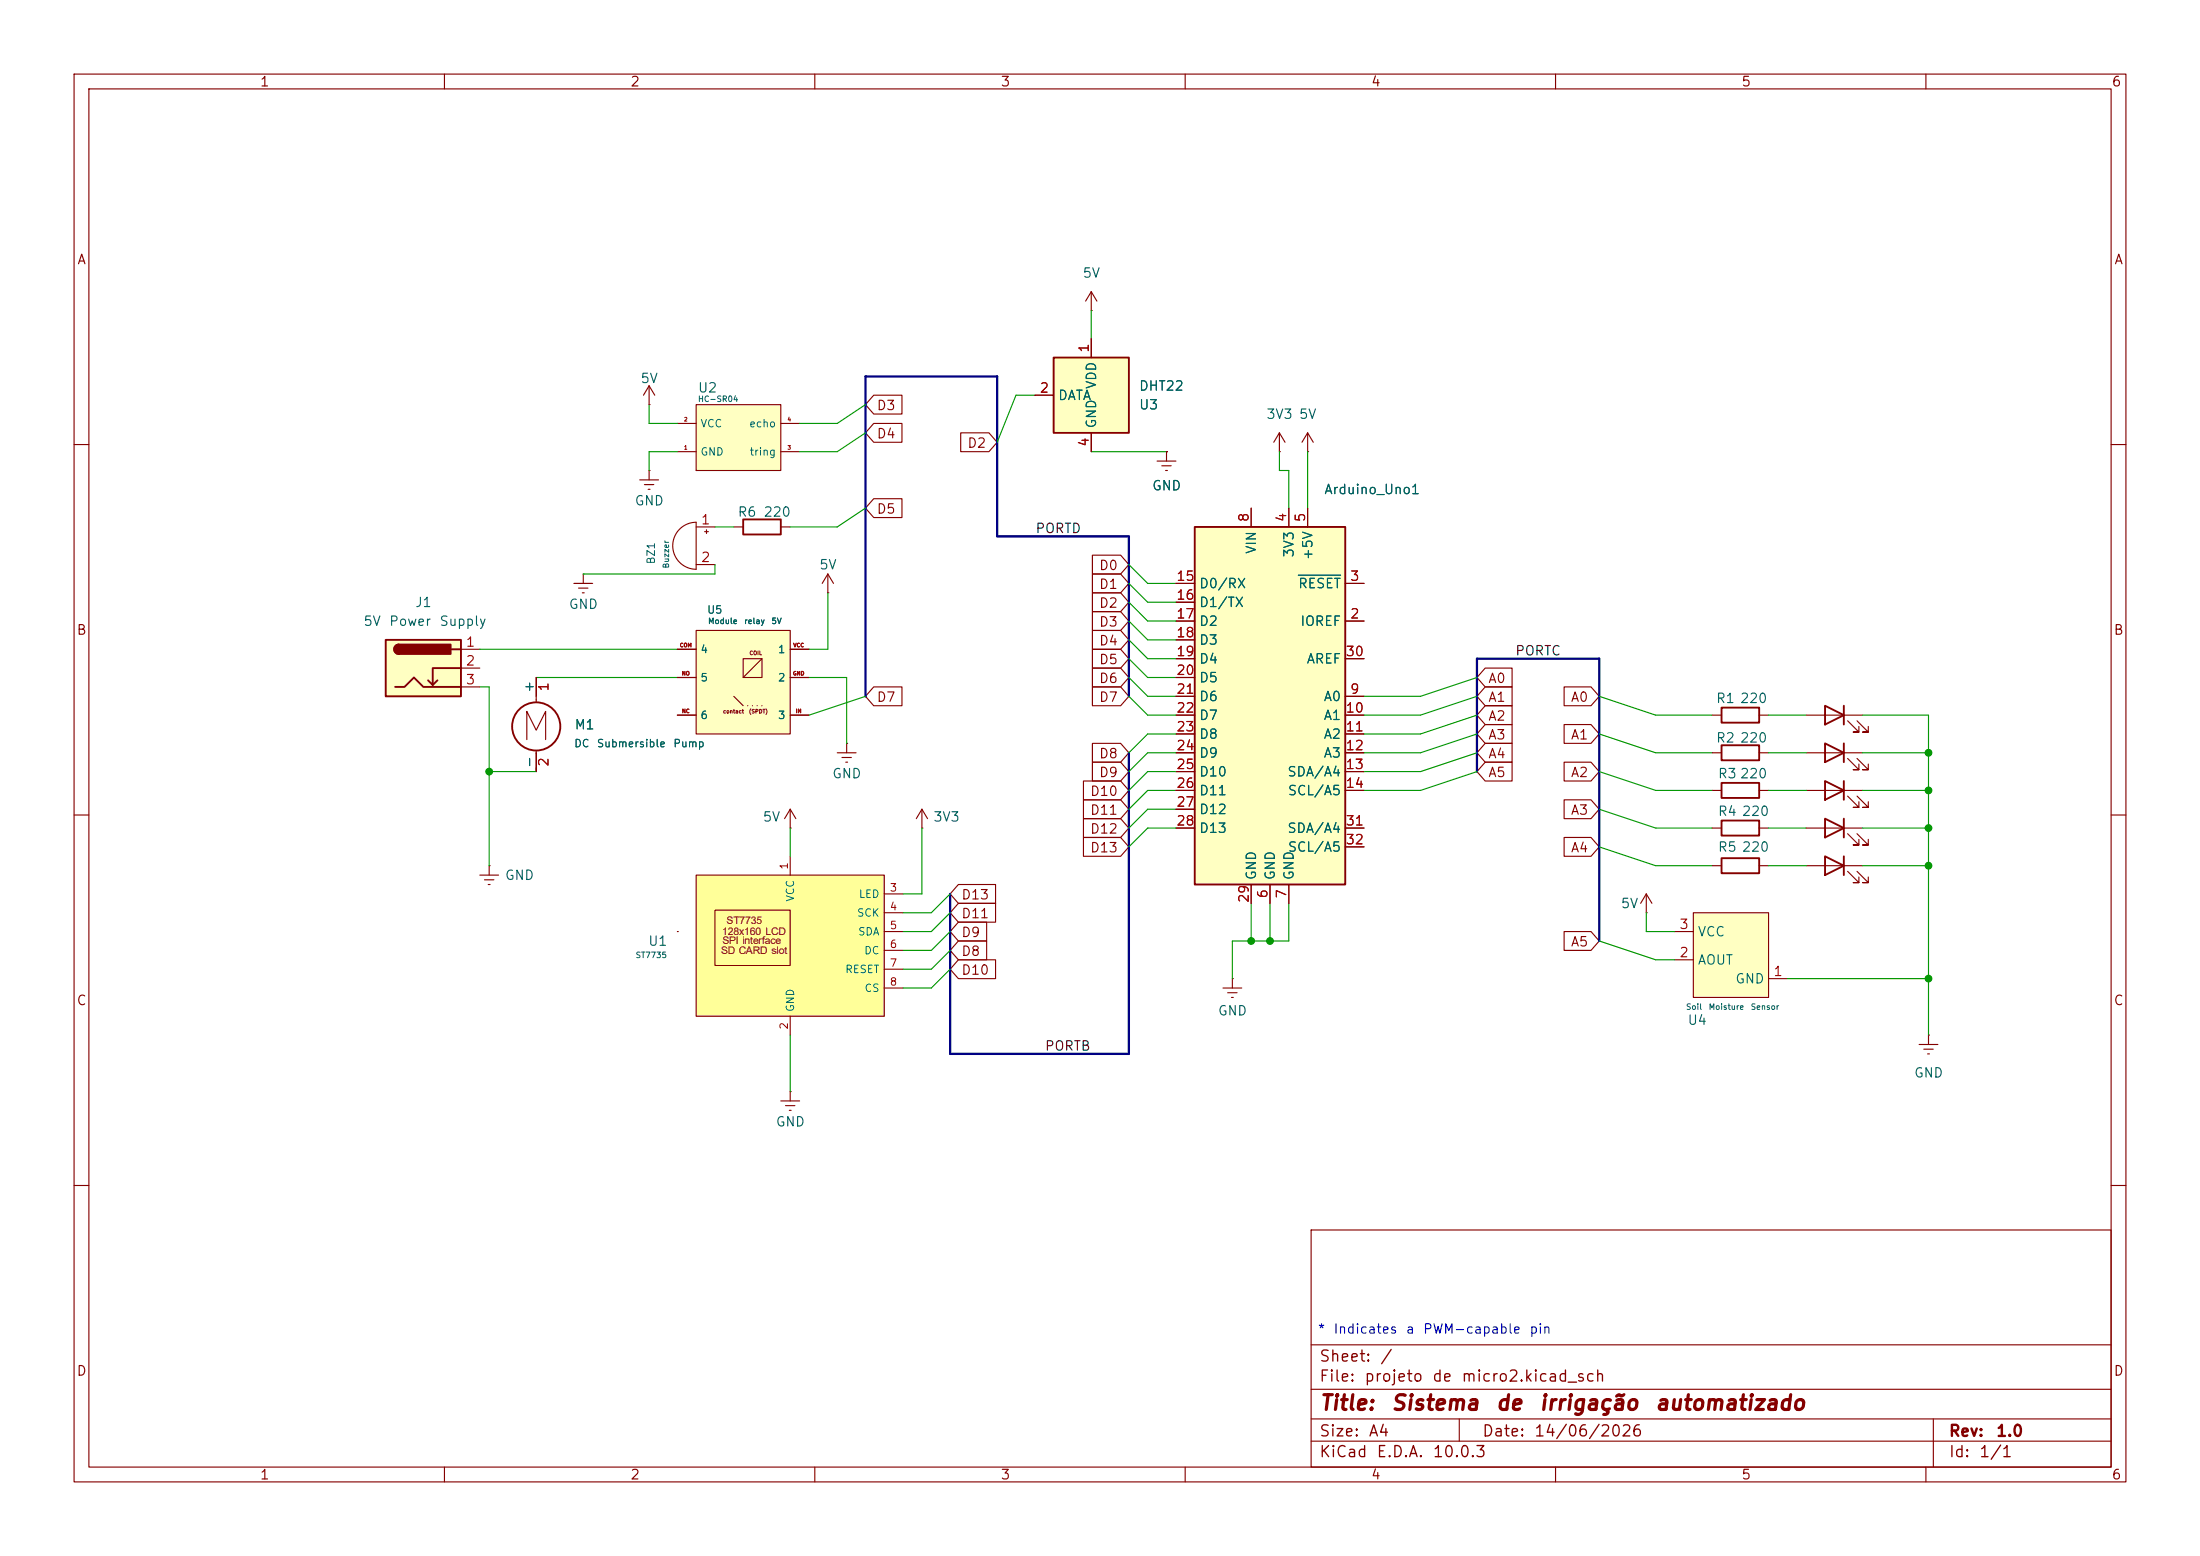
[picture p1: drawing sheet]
<svg xmlns="http://www.w3.org/2000/svg" width="297mm" height="210mm" viewBox="0 0 297 210" stroke-linecap="round" stroke-linejoin="round" font-family="sans-serif">
<g fill="none" stroke="#840000" stroke-width=".15">
<path d="M10 10h277v190h-277zM12 12h273v186h-273zM60 10v2M110 10v2M160 10v2M210 10v2M260 10v2M10 60h2M285 60h2M10 110h2M106.7 111.8h.1M106.7 109.2l-.8 1.3"/>
<path d="M106.7 109.2l.7 1.3M106.7 109.2v2.6M113 101.6h2.6M113.7 102.2h1.2M114.2 102.9h.2M114.3 100.3h.1M114.3 100.3v1.3M285 110h2M10 160h2M177 166h108v32h-108zM285 160h2M60 198v2"/>
<path d="M110 198v2M160 198v2M177 194.5h108M177 191.5h108M177 187.5h108M177 181.5h108M197 191.5v3M210 198v2M260 198v2M261 191.5v6.5"/>
</g>
<path d="M94 85.1h12.7v14h-12.7z" fill="#ffffc2"/>
<g fill="none" stroke="#840000" stroke-width=".15">
<path d="M77.5 78.7h2.5M78.1 79.4h1.3M78.7 77.5h.1M78.7 77.5v1.2M86.4 64.8h2.5M87 65.4h1.3M87.5 66h.3M87.6 63.5h.1M87.6 63.5v1.3M91.7 71.4a3.2 3.2 0 0 1 2.3-.9v6.3a3.2 3.2 0 0 1-2.9-1.9 3.2 3.2 0 0 1 .6-3.5zM94 71.1h2.5M94 76.2h2.5"/>
<path d="M95.1 71.8h.5M95.4 71.5v.5M99.1 71.1h1.2M105.4 71.1h1.3M78.6 80h.3M91.4 87.6h2.6M91.4 91.4h2.6M91.4 96.5h2.6M94 85.1h12.7v14h-12.7zM99.1 94l1.2 1.3M100.3 88.9h2.6v2.5h-2.6zM102.9 88.9l-2.6 2.5"/>
<path d="M106.7 87.6h2.5M106.7 91.4h2.5M106.7 96.5h2.5M231.1 111.8h1.3M237.5 111.8h1.3"/>
</g>
<path d="M102.9 95.3h-2.6" fill="none" stroke="#840000" stroke-width=".15" stroke-dasharray="0 .6"/>
<path d="M100.3 70.1h5.1v2h-5.1zM232.4 110.7h5.1v2.1h-5.1z" fill="none" stroke="#840000" stroke-width=".25"/>
<path d="M228.6 123.2h10.2v11.4h-10.2z" fill="#ffffc2"/>
<g fill="none" stroke="#840000" stroke-width=".15">
<path d="M243.8 111.8h7.7M243.8 106.7h7.7M249.4 112.5l1.6 1.5h-.8h.8v-.7M249.4 107.4l1.6 1.6h-.8h.8v-.8M250.7 112.5l1.5 1.5h-.7h.7v-.7M250.7 107.4l1.5 1.6h-.7h.7v-.8M226.1 129.5h2.5M226.1 125.7h2.5M228.6 123.2h10.2v11.4h-10.2zM238.8 132.1h2.5M105.4 148.6h2.5M106 149.2h1.3"/>
<path d="M106.6 149.9h.2M106.7 147.3h.1M106.7 147.3v1.3"/>
</g>
<path d="M246.4 110.5l2.5 1.3-2.5 1.2zM246.4 105.4l2.5 1.3-2.5 1.3zM248.9 105.4v2.6M248.9 110.5v2.5" fill="none" stroke="#840000" stroke-width=".25"/>
<path d="M161.3 71.1h20.3v48.3h-20.3z" fill="#ffffc2"/>
<path d="M161.3 71.1h20.3v48.3h-20.3zM246.4 100.3l2.5 1.3-2.5 1.3zM248.9 100.3v2.6" fill="none" stroke="#840000" stroke-width=".25"/>
<g fill="none" stroke="#840000" stroke-width=".15">
<path d="M158.7 78.7h2.6M168.9 68.6v2.5M174 68.6v2.5M176.5 68.6v2.5M181.6 78.7h2.5M158.7 83.8h2.6M158.7 94h2.6M158.7 96.5h2.6M158.7 99.1h2.6M158.7 81.3h2.6M158.7 86.4h2.6M158.7 88.9h2.6"/>
<path d="M158.7 91.4h2.6M181.6 83.8h2.5M181.6 94h2.5M181.6 96.5h2.5M181.6 99.1h2.5M181.6 88.9h2.5M158.7 101.6h2.6M158.7 104.1h2.6M158.7 106.7h2.6M158.7 109.2h2.6M158.7 111.8h2.6M168.9 119.4v2.5"/>
<path d="M171.4 119.4v2.5M174 119.4v2.5M181.6 101.6h2.5M181.6 104.1h2.5M181.6 106.7h2.5M181.6 111.8h2.5M181.6 114.3h2.5M243.8 101.6h7.7M249.4 102.4l1.6 1.5h-.8h.8v-.8M250.7 102.4l1.5 1.5h-.7h.7v-.8M222.2 123.2h.1M222.2 120.7l-.7 1.2"/>
<path d="M222.2 120.7l.8 1.2M222.2 120.7v2.5"/>
</g>
<path d="M175.3 77.6h5.7" fill="none" stroke="#006464" stroke-width=".15"/>
<path d="M94 54.6h11.4v8.9h-11.4z" fill="#ffffc2"/>
<g fill="none" stroke="#840000" stroke-width=".15">
<path d="M87.6 54.6h.1M87.6 52.1l-.7 1.2M87.6 52.1l.8 1.2M87.6 52.1v2.5M91.4 57.2h2.6M94 54.6h11.4v8.9h-11.4zM105.4 57.2h2.5M91.4 61h2.6M94 63.5h.1M105.4 61h2.5M71.1 99.8v-3.8l1.3 2.6 1.3-2.6v3.8M72.4 91.4v3.4"/>
<path d="M243.8 96.5h7.7M249.4 97.3l1.6 1.5h-.8h.8v-.8M250.7 97.3l1.5 1.5h-.7h.7v-.8M72.4 101.3v2.8"/>
</g>
<g fill="none" stroke="#840000" stroke-width=".25">
<path d="M246.4 95.3l2.5 1.2-2.5 1.3zM248.9 95.3v2.5"/>
<circle cx="72.4" cy="98" r="3.3"/>
</g>
<path d="M52.1 86.4h10.1v7.6h-10.1z" fill="#ffffc2"/>
<path d="M52.1 86.4h10.1v7.6h-10.1zM53.3 92.7h1.3l1.3-1.3 1.2 1.3h5.1M53.8 87a.64 .64 0 0 0-.6 .6 .64 .64 0 0 0 .6 .7M59.1 91.8l-.7 .7M61 87.6h1.2M62.2 90.2h-3.8v2.3l-.6-.7" fill="none" stroke="#840000" stroke-width=".25"/>
<g fill="#840000" stroke="#840000" stroke-width=".25">
<path d="M53.4 87.2l.4-.2v1.3a.63 .63 0 0 1-.5-.4 .63 .63 0 0 1 .1-.7z"/>
<path d="M53.8 87h7v1.3h-7z"/>
</g>
<g fill="none" stroke="#840000" stroke-width=".15">
<path d="M62.2 87.6h2.6M62.2 90.2h2.6M62.2 92.7h2.6M64.8 118.1h2.5M65.4 118.7h1.3M65.9 119.4h.3M66 116.8h.1M66 116.8v1.3M165.1 133.4h2.5M165.7 134h1.3M166.2 134.6h.3M166.4 132.1h.1"/>
<path d="M166.4 132.1v1.3"/>
</g>
<path d="M94 118.1h25.4v19.1h-25.4z" fill="#ff9"/>
<g fill="none" stroke="#840000" stroke-width=".15">
<path d="M172.7 58.4l-.7 1.3M172.7 58.4l.8 1.3M172.7 58.4v2.6M176.5 58.4l-.7 1.3M176.5 58.4l.8 1.3M176.5 58.4v2.6M111.8 77.5l-.8 1.2M111.8 77.5l.7 1.2M111.8 77.5v2.5M172.7 61h.1M176.5 61h.1M111.8 80h.1"/>
<path d="M231.1 96.5h1.3M237.5 96.5h1.3M94 118.1h25.4v19.1h-25.4zM106.7 115.6v2.5M124.5 111.8h.1M124.5 109.2l-.8 1.3M124.5 109.2l.7 1.3M124.5 109.2v2.6M231.1 116.8h1.3M231.1 106.7h1.3M231.1 101.6h1.3M237.5 116.8h1.3"/>
<path d="M237.5 106.7h1.3M237.5 101.6h1.3M243.8 116.8h7.7M249.4 117.6l1.6 1.5h-.8h.8v-.7M250.7 117.6l1.5 1.5h-.7h.7v-.7M91.4 125.7h.1M96.5 122.8h10.2v7.5h-10.2zM106.7 137.2v2.5M119.4 120.7h2.5M119.4 123.2h2.5M119.4 125.7h2.5M119.4 128.3h2.5"/>
<path d="M119.4 130.8h2.5M119.4 133.4h2.5M260.3 139.7h.1M260.3 139.7v1.3M259.1 141h2.5M259.7 141.6h1.3M260.2 142.2h.3"/>
</g>
<path d="M232.4 95.5h5.1v2h-5.1zM232.4 115.8h5.1v2.1h-5.1zM232.4 105.7h5.1v2h-5.1zM232.4 100.6h5.1v2h-5.1zM246.4 115.6l2.5 1.2-2.5 1.3zM248.9 115.6v2.5" fill="none" stroke="#840000" stroke-width=".25"/>
<path d="M142.2 48.3h10.2v10.1h-10.2z" fill="#ffffc2"/>
<path d="M142.2 48.3h10.2v10.1h-10.2z" fill="none" stroke="#840000" stroke-width=".25"/>
<g fill="none" stroke="#840000" stroke-width=".15">
<path d="M147.3 39.4v2.5M147.3 39.4l-.7 1.2M147.3 39.4l.8 1.2M118 53.3h3.8v2.6h-3.8l-1.2-1.3zM118 57.1h3.8v2.6h-3.8l-1.2-1.3zM129.7 58.4h3.8l1.1 1.3-1.1 1.3h-3.8zM139.7 53.3h2.5M147.3 41.9h.1M147.3 45.7v2.6M147.3 58.4v2.6M118 67.3h3.8v2.6h-3.8l-1.2-1.3zM147.5 77.5h3.8l1.1 1.2-1.1 1.3h-3.8z"/>
<path d="M147.5 74.9h3.8l1.1 1.3-1.1 1.3h-3.8zM156.2 62.2h2.5M156.8 62.9h1.3M157.4 63.5h.2M157.5 61h.1M157.5 61v1.2M158.7 78.7h2.6M168.9 68.6v2.5M174 68.6v2.5M176.5 68.6v2.5M181.6 78.7h2.5M72.4 91.4v2.6"/>
<path d="M91.4 87.6h2.6M91.4 91.4h2.6M91.4 96.5h2.6M106.7 87.6h2.5M106.7 91.4h2.5M106.7 96.5h2.5M118 92.7h3.8v2.6h-3.8l-1.2-1.3zM147.5 92.7h3.8l1.1 1.3-1.1 1.3h-3.8zM147.5 80h3.8l1.1 1.3-1.1 1.3h-3.8zM147.5 82.5h3.8l1.1 1.3-1.1 1.3h-3.8zM147.5 87.6h3.8l1.1 1.3-1.1 1.3h-3.8zM147.5 85.1h3.8l1.1 1.3-1.1 1.2h-3.8z"/>
<path d="M147.5 90.2h3.8l1.1 1.2-1.1 1.3h-3.8zM158.7 91.4h2.6M158.7 96.5h2.6M158.7 83.8h2.6M158.7 94h2.6M158.7 99.1h2.6M158.7 81.3h2.6M158.7 86.4h2.6M158.7 88.9h2.6M181.6 96.5h2.5M181.6 83.8h2.5M181.6 94h2.5"/>
<path d="M181.6 99.1h2.5M181.6 88.9h2.5M200.5 90.2h3.6v2.5h-3.6l-1.1-1.3zM200.5 92.7h3.6v2.6h-3.6l-1.1-1.3zM200.5 95.2h3.6v2.6h-3.6l-1.1-1.3zM200.5 97.8h3.6v2.5h-3.6l-1.1-1.2zM211.2 92.7h3.6l1.1 1.3-1.1 1.3h-3.6zM211.2 97.8h3.6l1.1 1.3-1.1 1.2h-3.6zM72.4 101.6v2.5M129.4 119.4h5v2.5h-5l-1.1-1.2zM146.3 105.4h5l1.1 1.3-1.1 1.3h-5zM146.3 107.9h5l1.1 1.3-1.1 1.3h-5z"/>
<path d="M146.3 113h5l1.1 1.3-1.1 1.3h-5zM146.3 110.5h5l1.1 1.3-1.1 1.2h-5zM147.5 102.9h3.8l1.1 1.2-1.1 1.3h-3.8zM147.5 100.3h3.8l1.1 1.3-1.1 1.3h-3.8zM158.7 101.6h2.6M158.7 104.1h2.6M158.7 106.7h2.6M158.7 109.2h2.6M158.7 111.8h2.6M168.9 119.4v2.5M171.4 119.4v2.5M174 119.4v2.5"/>
<path d="M181.6 101.6h2.5M181.6 104.1h2.5M181.6 106.7h2.5M181.6 111.8h2.5M181.6 114.3h2.5M200.5 102.9h3.6v2.5h-3.6l-1.1-1.3zM200.5 100.3h3.6v2.6h-3.6l-1.1-1.3zM211.2 107.9h3.6l1.1 1.3-1.1 1.3h-3.6zM211.2 102.9h3.6l1.1 1.2-1.1 1.3h-3.6zM211.2 113h3.6l1.1 1.3-1.1 1.3h-3.6zM129.4 129.5h5v2.6h-5l-1.1-1.3zM129.4 121.9h5v2.6h-5l-1.1-1.3z"/>
<path d="M129.4 124.5h3.8v2.5h-3.8l-1.1-1.3zM129.4 127h3.8v2.5h-3.8l-1.1-1.2zM211.2 125.7h3.6l1.1 1.3-1.1 1.3h-3.6z"/>
</g>
<path d="M116.8 94v-43.2h17.8v21.6h17.8v21.6M152.4 101.6v40.6h-24.1v-21.5M199.4 104.1v-15.2h16.5v38.1" fill="none" stroke="#000084" stroke-width=".3"/>
<g fill="none" stroke="#009600" stroke-width=".15">
<path d="M87.6 54.6v2.6h3.8M116.8 58.4l-3.8 2.6h-5.1M116.8 54.6l-3.8 2.6h-5.1M139.7 53.3h-2.5l-2.6 6.4M147.3 41.9v3.8M91.4 61h-3.8v2.5M96.5 76.2v1.3h-17.8M96.5 71.1h2.6M116.8 68.6l-3.8 2.5h-6.3M147.3 61h10.2M152.4 78.7l2.5 2.6h3.8M152.4 76.2l2.5 2.5h3.8"/>
<path d="M172.7 61v2.5h1.3v5.1M176.5 61v7.6M64.8 87.6h26.6M64.8 92.7h1.2v24.1M72.4 91.4h19M109.2 91.4h5.1v8.9M111.8 80v7.6h-2.6M116.8 94l-7.6 2.5M152.4 94l2.5 2.5h3.8M152.4 91.4l2.5 2.6h3.8M152.4 88.9l2.5 2.5h3.8M152.4 86.4l2.5 2.5h3.8"/>
<path d="M152.4 83.8l2.5 2.6h3.8M152.4 81.3l2.5 2.5h3.8M158.7 99.1h-3.8l-2.5 2.5M199.4 99.1l-7.6 2.5h-7.7M199.4 94l-7.6 2.5h-7.7M199.4 91.4l-7.6 2.6h-7.7M199.4 96.5l-7.6 2.6h-7.7M215.9 99.1l7.6 2.5h7.6M215.9 94l7.6 2.5h7.6M238.8 96.5h5M251.5 96.5h8.8v43.2M66 104.1h6.4"/>
<path d="M106.7 111.8v3.8M124.5 111.8v8.9h-2.6M158.7 101.6h-3.8l-2.5 2.5M158.7 104.1h-3.8l-2.5 2.6M158.7 106.7h-3.8l-2.5 2.5M158.7 111.8h-3.8l-2.5 2.5M158.7 109.2h-3.8l-2.5 2.6M199.4 101.6l-7.6 2.5h-7.7M199.4 104.1l-7.6 2.6h-7.7M215.9 104.1l7.6 2.6h7.6M215.9 109.2l7.6 2.6h7.6M215.9 114.3l7.6 2.5h7.6"/>
<path d="M238.8 101.6h5M238.8 106.7h5M238.8 111.8h5M238.8 116.8h5M251.5 101.6h8.8M251.5 106.7h8.8M251.5 111.8h8.8M251.5 116.8h8.8M106.7 139.7v7.6M128.3 125.7l-2.6 2.6h-3.8M128.3 120.7l-2.6 2.5h-3.8M128.3 123.2l-2.6 2.5h-3.8"/>
<path d="M128.3 128.3l-2.6 2.5h-3.8M128.3 130.8l-2.6 2.6h-3.8M168.9 121.9v5.1M171.4 121.9v5.1M174 121.9v5.1h-7.6v5.1M215.9 127l7.6 2.5h2.6M222.2 123.2v2.5h3.9M241.3 132.1h19"/>
</g>
<path d="M175.3 77.6h5.7" fill="none" stroke="#006464" stroke-width=".15"/>
<g fill="#009600" stroke="#009600" stroke-width=".14">
<circle cx="171.4" cy="127" r=".46"/>
<circle cx="168.9" cy="127" r=".46"/>
<circle cx="66" cy="104.1" r=".46"/>
<circle cx="260.3" cy="132.1" r=".46"/>
<circle cx="260.3" cy="116.8" r=".46"/>
<circle cx="260.3" cy="111.8" r=".46"/>
<circle cx="260.3" cy="106.7" r=".46"/>
<circle cx="260.3" cy="101.6" r=".46"/>
</g>
<g font-size="2" fill="#840000">
<text x="178" y="190.8">Title:</text>
<text x="187.7" y="190.8">Sistema</text>
<text x="201.8" y="190.8">de</text>
<text x="207.6" y="190.8">irrigação</text>
<text x="223.3" y="190.8">automatizado</text>
</g>
<g font-size="1.5" fill="#840000">
<text x="178" y="184.2">Sheet:</text>
<text x="186.2" y="184.2">/</text>
<text x="178" y="186.9">File:</text>
<text x="184.1" y="186.9">projeto</text>
<text x="193.2" y="186.9">de</text>
<text x="197.2" y="186.9">micro2.kicad_sch</text>
<text x="178" y="197.1">KiCad</text>
<text x="178" y="194.3">Size:</text>
<text x="184.7" y="194.3">A4</text>
<text x="185.7" y="197.1">E.D.A.</text>
<text x="193.3" y="197.1">10.0.3</text>
<text x="200" y="194.3">Date:</text>
<text x="207" y="194.3">14/06/2026</text>
<text x="263" y="194.3">Rev:</text>
<text x="263" y="197.1">Id:</text>
<text x="267.1" y="197.1">1/1</text>
<text x="269.4" y="194.3">1.0</text>
</g>
<g font-size="1.4" fill="#840000">
<text x="98.1" y="124.7">ST7735</text>
<text x="97.4" y="128.7">SD CARD slot</text>
<text x="97.5" y="126.2">128x160 LCD</text>
<text x="97.5" y="127.5">SPI interface</text>
</g>
<g font-size="1.3" fill="#840000">
<text x="35" y="12">1</text>
<text x="85" y="12">2</text>
<text x="135" y="12">3</text>
<text x="185" y="12">4</text>
<text x="235" y="12">5</text>
<text x="285" y="12">6</text>
<text x="10.3" y="36">A</text>
<text x="285.3" y="36">A</text>
<text x="118.3" y="55.7">D3</text>
<text x="118.3" y="59.5">D4</text>
<text x="130.5" y="60.8">D2</text>
<text x="118.3" y="69.6">D5</text>
<text x="148.3" y="77.3">D0</text>
<text x="148.3" y="79.8">D1</text>
<text x="148.3" y="82.3">D2</text>
<text x="10.3" y="86">B</text>
<text x="148.3" y="84.9">D3</text>
<text x="148.3" y="90">D5</text>
<text x="148.3" y="87.4">D4</text>
<text x="285.3" y="86">B</text>
<text x="118.3" y="95">D7</text>
<text x="148.3" y="95">D7</text>
<text x="148.3" y="92.5">D6</text>
<text x="200.8" y="92.5">A0</text>
<text x="200.8" y="95">A1</text>
<text x="212" y="95">A0</text>
<text x="200.8" y="97.6">A2</text>
<text x="200.8" y="100.1">A3</text>
<text x="212" y="100.1">A1</text>
<text x="147.1" y="107.7">D10</text>
<text x="148.3" y="105.2">D9</text>
<text x="148.3" y="102.7">D8</text>
<text x="200.8" y="105.2">A5</text>
<text x="200.8" y="102.7">A4</text>
<text x="212" y="105.2">A2</text>
<text x="147.1" y="110.3">D11</text>
<text x="147.1" y="112.8">D12</text>
<text x="212" y="110.3">A3</text>
<text x="147.1" y="115.4">D13</text>
<text x="212" y="115.4">A4</text>
<text x="129.7" y="121.7">D13</text>
<text x="129.7" y="124.3">D11</text>
<text x="129.7" y="131.9">D10</text>
<text x="129.7" y="126.8">D9</text>
<text x="129.7" y="129.3">D8</text>
<text x="212" y="128.1">A5</text>
<text x="10.3" y="136">C</text>
<text x="285.3" y="136">C</text>
<text x="10.3" y="186">D</text>
<text x="285.3" y="186">D</text>
<text x="35" y="200">1</text>
<text x="85" y="200">2</text>
<text x="135" y="200">3</text>
<text x="185" y="200">4</text>
<text x="235" y="200">5</text>
<text x="285" y="200">6</text>
</g>
<g font-size="1.3" fill="#006464">
<text x="146.1" y="37.8">5V</text>
<text x="86.4" y="52">5V</text>
<text x="94.1" y="53.3">U2</text>
<text x="148.3" y="52.6" transform="rotate(-90 148.3 52.6)">VDD</text>
<text x="153.7" y="53">DHT22</text>
<text x="142.7" y="54.3">DATA</text>
<text x="148.3" y="57.9" transform="rotate(-90 148.3 57.9)">GND</text>
<text x="153.7" y="55.6">U3</text>
<text x="170.9" y="56.9">3V3</text>
<text x="175.3" y="56.9">5V</text>
<text x="85.6" y="68.5">GND</text>
<text x="99.5" y="70.1">R6</text>
<text x="103" y="70.1">220</text>
<text x="155.4" y="66.5">GND</text>
<text x="178.7" y="67">Arduino_Uno1</text>
<text x="110.5" y="77.2">5V</text>
<text x="169.9" y="74.9" transform="rotate(-90 169.9 74.9)">VIN</text>
<text x="175" y="75.3" transform="rotate(-90 175 75.3)">3V3</text>
<text x="177.5" y="75.7" transform="rotate(-90 177.5 75.7)">+5V</text>
<text x="56" y="82.3">J1</text>
<text x="76.7" y="82.5">GND</text>
<text x="161.8" y="79.7">D0/RX</text>
<text x="161.8" y="82.3">D1/TX</text>
<text x="175.2" y="79.7">RESET</text>
<text x="49" y="84.8">5V</text>
<text x="52.4" y="84.8">Power</text>
<text x="59.2" y="84.8">Supply</text>
<text x="161.8" y="84.8">D2</text>
<text x="161.8" y="87.3">D3</text>
<text x="161.8" y="89.9">D4</text>
<text x="175.5" y="84.8">IOREF</text>
<text x="176.3" y="89.9">AREF</text>
<text x="72.4" y="93.6" transform="rotate(-90 72.4 93.6)">+</text>
<text x="161.8" y="92.4">D5</text>
<text x="161.8" y="95">D6</text>
<text x="178.6" y="95">A0</text>
<text x="231.6" y="95.2">R1</text>
<text x="234.8" y="95.2">220</text>
<text x="77.5" y="98.8">M1</text>
<text x="161.8" y="97.5">D7</text>
<text x="161.8" y="100">D8</text>
<text x="178.6" y="97.5">A1</text>
<text x="178.6" y="100">A2</text>
<text x="231.6" y="100.5">R2</text>
<text x="234.8" y="100.5">220</text>
<text x="72.4" y="103.8" transform="rotate(-90 72.4 103.8)">-</text>
<text x="112.3" y="105.4">GND</text>
<text x="161.8" y="102.6">D9</text>
<text x="161.8" y="105.1">D10</text>
<text x="161.8" y="107.7">D11</text>
<text x="173.7" y="105.1">SDA/A4</text>
<text x="173.8" y="107.7">SCL/A5</text>
<text x="178.6" y="102.6">A3</text>
<text x="231.8" y="105.4">R3</text>
<text x="234.8" y="105.4">220</text>
<text x="102.9" y="111.2">5V</text>
<text x="125.9" y="111.2">3V3</text>
<text x="161.8" y="110.2">D12</text>
<text x="161.8" y="112.7">D13</text>
<text x="173.7" y="112.7">SDA/A4</text>
<text x="231.8" y="110.4">R4</text>
<text x="235.1" y="110.4">220</text>
<text x="68.1" y="119.1">GND</text>
<text x="169.9" y="118.9" transform="rotate(-90 169.9 118.9)">GND</text>
<text x="172.4" y="118.9" transform="rotate(-90 172.4 118.9)">GND</text>
<text x="173.8" y="115.3">SCL/A5</text>
<text x="175" y="118.9" transform="rotate(-90 175 118.9)">GND</text>
<text x="231.8" y="115.3">R5</text>
<text x="235.1" y="115.3">220</text>
<text x="218.7" y="122.9">5V</text>
<text x="87.4" y="128">U1</text>
<text x="229.1" y="130.5">AOUT</text>
<text x="229.1" y="126.7">VCC</text>
<text x="164.3" y="137.4">GND</text>
<text x="234.2" y="133.1">GND</text>
<text x="227.7" y="138.6">U4</text>
<text x="258.3" y="145.8">GND</text>
<text x="104.6" y="152.4">GND</text>
</g>
<g font-size="1.3" fill="#a90000">
<text x="147.3" y="47.7" transform="rotate(-90 147.3 47.7)">1</text>
<text x="140.3" y="53.3">2</text>
<text x="147.3" y="60.4" transform="rotate(-90 147.3 60.4)">4</text>
<text x="94.5" y="71.1">1</text>
<text x="168.9" y="70.6" transform="rotate(-90 168.9 70.6)">8</text>
<text x="174" y="70.6" transform="rotate(-90 174 70.6)">4</text>
<text x="176.5" y="70.6" transform="rotate(-90 176.5 70.6)">5</text>
<text x="94.5" y="76.2">2</text>
<text x="158.7" y="78.7">15</text>
<text x="158.7" y="81.3">16</text>
<text x="158.7" y="83.8">17</text>
<text x="182.2" y="83.8">2</text>
<text x="182.2" y="78.7">3</text>
<text x="62.8" y="87.6">1</text>
<text x="158.7" y="86.3">18</text>
<text x="158.7" y="88.9">19</text>
<text x="181.6" y="88.9">30</text>
<text x="62.8" y="90.1">2</text>
<text x="62.8" y="92.7">3</text>
<text x="74.4" y="93.4" transform="rotate(-90 74.4 93.4)">1</text>
<text x="158.7" y="91.4">20</text>
<text x="158.7" y="94">21</text>
<text x="182.2" y="94">9</text>
<text x="158.7" y="96.5">22</text>
<text x="158.7" y="99">23</text>
<text x="158.7" y="101.6">24</text>
<text x="181.6" y="96.5">10</text>
<text x="181.6" y="99">11</text>
<text x="181.6" y="101.6">12</text>
<text x="74.4" y="103.6" transform="rotate(-90 74.4 103.6)">2</text>
<text x="158.7" y="104.1">25</text>
<text x="158.7" y="106.7">26</text>
<text x="181.6" y="104.1">13</text>
<text x="181.6" y="106.7">14</text>
<text x="158.7" y="109.2">27</text>
<text x="158.7" y="111.7">28</text>
<text x="181.6" y="111.7">31</text>
<text x="181.6" y="114.3">32</text>
<text x="168.9" y="122" transform="rotate(-90 168.9 122)">29</text>
<text x="171.4" y="121.4" transform="rotate(-90 171.4 121.4)">6</text>
<text x="174" y="121.4" transform="rotate(-90 174 121.4)">7</text>
<text x="226.6" y="125.7">3</text>
<text x="226.6" y="129.5">2</text>
<text x="239.3" y="132.1">1</text>
</g>
<g font-size="1.3" fill="#0f0f0f">
<text x="139.7" y="72.3">PORTD</text>
<text x="204.5" y="88.8">PORTC</text>
<text x="141" y="142.1">PORTB</text>
</g>
<g font-size="1.3" fill="#0000c2">
<text x="177.8" y="180.3">*</text>
<text x="179.9" y="180.3">Indicates</text>
<text x="189.7" y="180.3">a</text>
<text x="192" y="180.3">PWM-capable</text>
<text x="206.4" y="180.3">pin</text>
</g>
<g font-size="1" fill="#006464">
<text x="94.5" y="57.9">VCC</text>
<text x="101.1" y="57.9">echo</text>
<text x="94.5" y="61.7">GND</text>
<text x="101.1" y="61.7">tring</text>
<text x="88.7" y="76.2" transform="rotate(-90 88.7 76.2)">BZ1</text>
<text x="95.4" y="83.1">U5</text>
<text x="94.5" y="88.4">4</text>
<text x="105" y="88.4">1</text>
<text x="94.5" y="92.2">5</text>
<text x="105" y="92.2">2</text>
<text x="77.4" y="101.1">DC</text>
<text x="80.5" y="101.1">Submersible</text>
<text x="90.8" y="101.1">Pump</text>
<text x="94.5" y="97.3">6</text>
<text x="105" y="97.3">3</text>
<text x="107.5" y="121.8" transform="rotate(-90 107.5 121.8)">VCC</text>
<text x="115.6" y="124">SCK</text>
<text x="115.9" y="121.4">LED</text>
<text x="114" y="131.6">RESET</text>
<text x="115.8" y="126.5">SDA</text>
<text x="116.6" y="129">DC</text>
<text x="107.5" y="136.7" transform="rotate(-90 107.5 136.7)">GND</text>
<text x="116.6" y="134.1">CS</text>
</g>
<g font-size="1" fill="#a90000">
<text x="106.6" y="117.5" transform="rotate(-90 106.6 117.5)">1</text>
<text x="120" y="120.6">3</text>
<text x="120" y="123.1">4</text>
<text x="120" y="125.7">5</text>
<text x="120" y="128.2">6</text>
<text x="120" y="130.7">7</text>
<text x="120" y="133.3">8</text>
<text x="106.6" y="139" transform="rotate(-90 106.6 139)">2</text>
</g>
<g font-size=".8" fill="#006464">
<text x="94.2" y="54.4">HC-SR04</text>
<text x="90.5" y="76.8" transform="rotate(-90 90.5 76.8)">Buzzer</text>
<text x="95.5" y="84.4">Module</text>
<text x="100.4" y="84.4">relay</text>
<text x="104.1" y="84.4">5V</text>
<text x="85.7" y="129.5">ST7735</text>
<text x="227.5" y="136.5">Soil</text>
<text x="230.6" y="136.5">Moisture</text>
<text x="236.3" y="136.5">Sensor</text>
</g>
<g font-size=".5" fill="#a90000">
<text x="92.3" y="57">2</text>
<text x="106.3" y="57">4</text>
<text x="92.3" y="60.8">1</text>
<text x="106.3" y="60.8">3</text>
<text x="91.7" y="87.5">COM</text>
<text x="107" y="87.5">VCC</text>
<text x="92" y="91.3">NO</text>
<text x="107" y="91.3">GND</text>
<text x="92" y="96.4">NC</text>
<text x="107.4" y="96.4">IN</text>
</g>
<g font-size=".5" fill="#840000">
<text x="101.1" y="88.5">COIL</text>
<text x="97.6" y="96.4">contact</text>
<text x="101.1" y="96.4">(SPDT)</text>
</g>
</svg>
